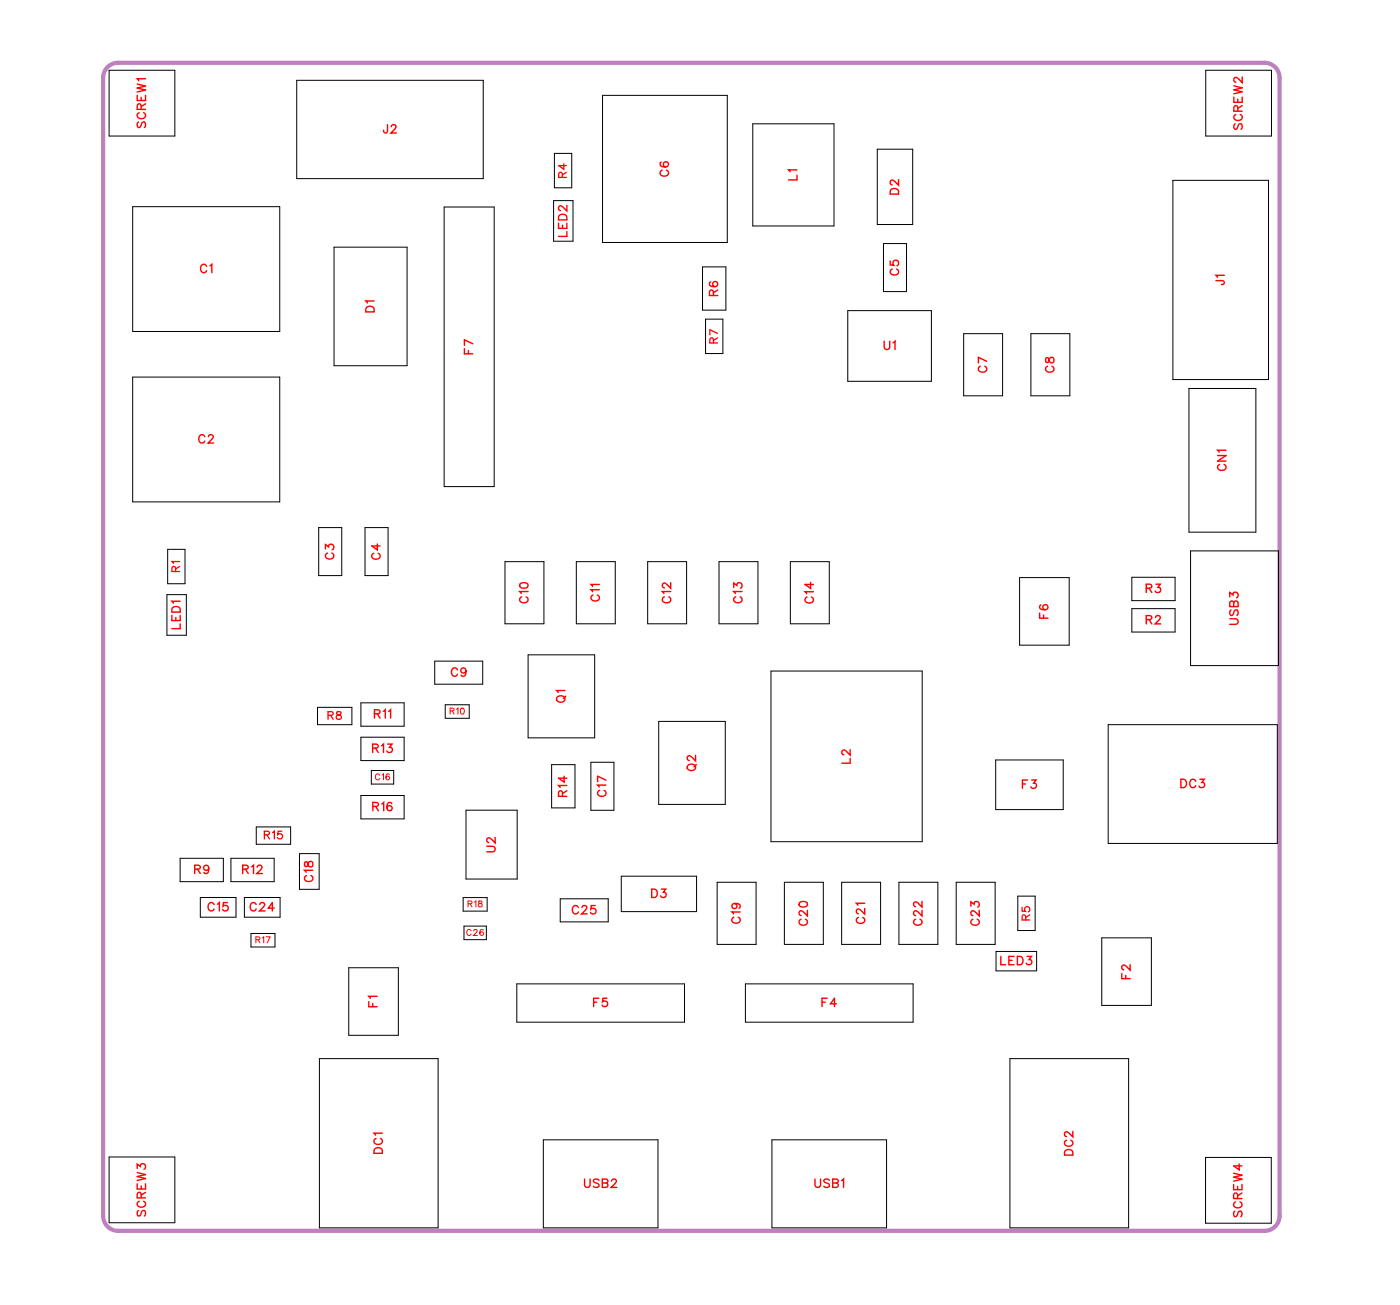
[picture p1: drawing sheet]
<svg xmlns="http://www.w3.org/2000/svg" width="119mm" height="111mm" viewBox="0 0 119 111" stroke-linecap="round" stroke-linejoin="round" font-family="sans-serif">
<path d="M108.8 6.6a1.27 1.27 0 0 0-1.3-1.3h-97.5a1.27 1.27 0 0 0-1.2 1.3v96.7a1.27 1.27 0 0 0 1.2 1.3h97.5a1.27 1.27 0 0 0 1.3-1.3v-96.7" fill="none" stroke="#bf80bf" stroke-width=".36"/>
<g fill="none" stroke="#000" stroke-width=".09">
<path d="M9.3 6h5.6v5.6h-5.6zM11.3 17.6h12.5v10.6h-12.5zM25.2 6.8h15.9v8.4h-15.9zM37.8 17.6h4.2v23.7h-4.2zM47.1 17h1.6v3.5h-1.6zM47.1 13h1.5v3h-1.5zM51.2 8.1h10.6v12.5h-10.6zM64 10.5h6.9v8.7h-6.9zM74.6 12.7h3v6.4h-3zM99.7 15.3h8.1v16.9h-8.1zM102.5 6h5.6v5.6h-5.6zM11.3 32h12.5v10.6h-12.5z"/>
<path d="M28.4 21h6.2v10.1h-6.2zM59.7 22.7h2v3.6h-2zM60 27.1h1.4v2.9h-1.4zM72.1 26.4h7.1v6h-7.1zM75.1 20.7h2v4.1h-2zM81.9 28.3h3.3v5.3h-3.3zM87.6 28.3h3.3v5.3h-3.3zM101.1 33h5.7v12.2h-5.7zM14.2 50.5h1.6v3.5h-1.6zM14.3 46.7h1.4v2.9h-1.4zM27.1 44.8h1.9v4.1h-1.9zM30.7 59.7h3.7v2h-3.7z"/>
<path d="M31 44.8h2v4.1h-2zM37 56.2h4v1.9h-4zM37.8 59.9h2.1v1.1h-2.1zM42.9 47.7h3.3v5.3h-3.3zM44.9 55.6h5.6v7.1h-5.6zM49 47.7h3.3v5.3h-3.3zM55.1 47.7h3.3v5.3h-3.3zM61.1 47.7h3.3v5.3h-3.3zM65.5 57h12.9v14.5h-12.9zM67.2 47.7h3.3v5.3h-3.3zM86.7 49.1h4.2v5.7h-4.2zM96.2 49h3.7v2h-3.7z"/>
<path d="M96.2 51.7h3.7v2h-3.7zM101.2 46.8h7.5v9.8h-7.5zM15.3 72.9h3.7v2h-3.7zM17 76.3h3.1v1.6h-3.1zM19.6 72.9h3.7v2h-3.7zM20.8 76.3h3v1.6h-3zM21.3 79.3h2.1v1.2h-2.1zM21.8 70.3h2.9v1.4h-2.9zM25.5 72.5h1.6v3.1h-1.6zM27 60.1h2.9v1.5h-2.9zM30.7 62.6h3.7v2h-3.7zM30.7 67.6h3.7v2h-3.7z"/>
<path d="M31.6 65.5h1.9v1.1h-1.9zM39.4 76.3h2v1.1h-2zM39.4 78.7h1.9v1.1h-1.9zM39.6 68.8h4.4v5.9h-4.4zM46.9 65h2v3.6h-2zM47.6 76.4h4.1v1.9h-4.1zM50.2 64.8h2v4h-2zM52.8 74.4h6.4v3.1h-6.4zM56 61.3h5.7v7h-5.7zM61 75h3.3v5.2h-3.3zM66.7 75h3.3v5.2h-3.3zM71.5 75h3.4v5.2h-3.4z"/>
<path d="M76.4 75h3.3v5.2h-3.3zM81.3 75h3.3v5.2h-3.3zM84.6 64.6h5.8v4.2h-5.8zM86.5 76.1h1.5v3h-1.5zM93.7 79.7h4.2v5.7h-4.2zM94.2 61.6h14.4v10.1h-14.4zM9.3 98.3h5.6v5.6h-5.6zM27.2 89.9h10v14.4h-10zM29.6 82.2h4.3v5.8h-4.3zM43.9 83.6h14.3v3.2h-14.3zM46.2 96.8h9.7v7.5h-9.7zM63.4 83.6h14.2v3.2h-14.2z"/>
<path d="M65.6 96.8h9.8v7.5h-9.8zM84.7 80.8h3.4v1.7h-3.4zM85.8 89.9h10.1v14.4h-10.1zM102.5 98.3h5.6v5.6h-5.6z"/>
</g>
<g fill="none" stroke="#f00" stroke-width=".12">
<path d="M11.7 8.1v.4h.7v-.4M11.7 7.1l.7 .2-.7 .2 .7 .1-.7 .2M11.8 10.4l-.1 .1 .1 .3h.1l.3-.4h.1l.1 .1-.1 .3M11.8 9.6a.26 .26 0 0 0-.1 .3 .26 .26 0 0 0 .2 .2h.2a.26 .26 0 0 0 .3-.2 .26 .26 0 0 0-.2-.3M12 9.3v-.4h-.3v.4h.7M12 8.3v.2M12.4 6.7h-.7l.1 .2M12.4 8.8l-.4 .3M32.9 10.6v.6l-.2 .1-.1-.2M33.3 10.8l.1-.2h.1l.2 .1-.1 .3-.4 .3h.5M47.5 19v.4h.7v-.4M47.5 18.3a.39 .39 0 0 1 .7 .1v.3h-.7z"/>
<path d="M47.8 19.1v.3M48.2 17.5v.4l-.4-.3-.2-.1-.1 .1v.2l.1 .1M48.2 19.7v.4h-.7M56.2 13.8h-.1a.35 .35 0 0 0 .3 .4 .35 .35 0 0 0 .4-.2 .22 .22 0 0 0-.2-.3 .22 .22 0 0 0-.2 .2 .22 .22 0 0 0 .2 .3M56.3 14.5a.26 .26 0 0 0-.2 .3 .26 .26 0 0 0 .3 .2h.2a.26 .26 0 0 0 .2-.2 .26 .26 0 0 0-.1-.3M67.7 14.4h-.7l.2 .2M67.7 14.9v.4h-.7M75.8 16.1l.1-.1 .4 .1 .1 .4h-.7zM76.4 15.3v.4l-.4-.3-.2-.1-.1 .1v.2l.1 .1M104.9 8.3v.4h.7v-.4M104.9 7.3l.7 .2-.7 .1 .7 .2-.7 .2M105 10.5l-.1 .2 .1 .3 .2-.1 .1-.3 .2-.1 .1 .2-.1 .3"/>
<path d="M105 9.7a.26 .26 0 0 0-.1 .3 .26 .26 0 0 0 .3 .2h.1a.26 .26 0 0 0 .3-.2 .26 .26 0 0 0-.2-.3M105.2 9.4v-.4h-.3v.4h.7M105.2 8.4v.3M105.6 6.5v.5l-.3-.3-.3-.1-.1 .1v.1l.1 .2M105.6 9l-.4 .2M17.4 37.1a.26 .26 0 0 0-.3-.2 .26 .26 0 0 0-.2 .3v.2a.26 .26 0 0 0 .2 .2 .26 .26 0 0 0 .3-.1M17.6 22.6a.26 .26 0 0 0-.3-.1 .26 .26 0 0 0-.2 .2v.2a.26 .26 0 0 0 .2 .3 .26 .26 0 0 0 .3-.2M17.7 37.1l.2-.2h.1l.1 .2-.1 .2-.3 .3h.5M17.8 22.6l.2-.1v.7M31.2 26.1l.2-.1 .3 .1 .1 .4h-.7zM31.8 25.6h-.7l.1 .1M39.5 29.6v.5h.7"/>
<path d="M39.8 29.8v.3M40.2 29.2l-.7-.3v.4M60.4 24h-.1a.35 .35 0 0 0 .3 .4 .35 .35 0 0 0 .4-.2 .22 .22 0 0 0-.2-.3 .22 .22 0 0 0-.2 .2 .22 .22 0 0 0 .2 .3M60.6 25.1v-.4l-.2-.1-.1 .2v.3h.7M61 24.6l-.4 .3M75.2 29v.5l.2 .2 .2-.1v-.6M75.7 22.2v.3h.3a.25 .25 0 0 1 0-.3 .25 .25 0 0 1 .3 0 .25 .25 0 0 1-.1 .4M75.8 22.9a.26 .26 0 0 0-.1 .3 .26 .26 0 0 0 .2 .2h.2a.26 .26 0 0 0 .3-.2 .26 .26 0 0 0-.2-.3M75.9 29.1l.2-.1v.7M83.3 31.1a.26 .26 0 0 0-.1 .3 .26 .26 0 0 0 .2 .2h.2a.26 .26 0 0 0 .3-.2 .26 .26 0 0 0-.2-.3M83.9 30.7l-.7-.3v.4M88.9 30.4v.4h.1l.4-.4a.24 .24 0 0 1 .2 .2 .24 .24 0 0 1-.2 .2l-.2-.1-.1-.3z"/>
<path d="M89 31.1a.26 .26 0 0 0-.1 .3 .26 .26 0 0 0 .2 .2h.2a.26 .26 0 0 0 .3-.2 .26 .26 0 0 0-.2-.3M103.4 23.8l.6 .1v.2l-.2 .1M103.5 38.7h.7l-.7 .5h.7M103.7 39.5a.26 .26 0 0 0-.2 .3 .26 .26 0 0 0 .3 .2h.1a.26 .26 0 0 0 .3-.2 .26 .26 0 0 0-.2-.3M104.1 23.4h-.7l.1 .2M104.2 38.3h-.7l.1 .1M14.6 52.3v.4h.7v-.4M14.6 51.7a.39 .39 0 0 1 .7 .1v.2h-.7zM14.9 52.5v.2M15.3 51.1h-.7l.1 .1M15.3 53v.4h-.7M27.7 46.6v-.3l.2 .2a.24 .24 0 0 1 .4-.2 .24 .24 0 0 1-.1 .4"/>
<path d="M27.8 47a.26 .26 0 0 0-.1 .3 .26 .26 0 0 0 .2 .2h.2a.26 .26 0 0 0 .3-.2 .26 .26 0 0 0-.2-.3M31.8 47a.26 .26 0 0 0-.2 .3 .26 .26 0 0 0 .3 .2h.1a.26 .26 0 0 0 .3-.2 .26 .26 0 0 0-.2-.3M32.1 46.2v.5l-.5-.3h.7M38.9 56.9a.26 .26 0 0 0-.3-.2 .26 .26 0 0 0-.2 .3v.2a.26 .26 0 0 0 .2 .3 .26 .26 0 0 0 .3-.2M39.6 57a.22 .22 0 0 1-.3 .2 .22 .22 0 0 1-.1-.4 .22 .22 0 0 1 .4 0v.2a.34 .34 0 0 1-.3 .5l-.1-.1M44.2 49.6l.3-.1a.3 .3 0 0 1 .4 .3 .38 .38 0 0 1-.4 .2 .38 .38 0 0 1-.3-.3zM44.3 50.7a.26 .26 0 0 0-.1 .3 .26 .26 0 0 0 .2 .2h.2a.26 .26 0 0 0 .3-.2 .26 .26 0 0 0-.2-.3M44.9 50.3h-.7l.1 .1M47.4 59.2a.35 .35 0 0 1 .4-.1 .35 .35 0 0 1 .2 .4 .33 .33 0 0 1-.5 .2 .33 .33 0 0 1-.1-.5zM48 58.7h-.7l.1 .1M48.1 59.2l-.2 .2M50.4 50.6a.26 .26 0 0 0-.2 .3 .26 .26 0 0 0 .3 .2h.2a.26 .26 0 0 0 .2-.2 .26 .26 0 0 0-.1-.3"/>
<path d="M50.9 50.1h-.7l.2 .2M50.9 49.7h-.7l.2 .1M56.5 50.7a.26 .26 0 0 0-.2 .3 .26 .26 0 0 0 .3 .2h.1a.26 .26 0 0 0 .3-.2 .26 .26 0 0 0-.2-.3M57 50.3h-.7l.1 .1M57 49.5v.5l-.3-.4-.3-.1-.1 .2v.1l.2 .1M62.4 49.9v-.4l.2 .2a.24 .24 0 0 1 .4-.1 .24 .24 0 0 1-.1 .4M62.5 50.7a.26 .26 0 0 0-.1 .3 .26 .26 0 0 0 .2 .2h.2a.26 .26 0 0 0 .3-.2 .26 .26 0 0 0-.2-.3M63.1 50.3h-.7l.1 .1M68.6 50.7a.26 .26 0 0 0-.2 .3 .26 .26 0 0 0 .3 .2h.2a.26 .26 0 0 0 .2-.2 .26 .26 0 0 0-.1-.3M68.9 49.5v.5l-.5-.3h.7M69.1 50.3h-.7l.2 .1M88.4 52.1v.4h.7"/>
<path d="M88.5 51.4h-.1a.35 .35 0 0 0 .3 .5 .35 .35 0 0 0 .4-.3 .22 .22 0 0 0-.2-.2 .22 .22 0 0 0-.3 .2 .22 .22 0 0 0 .2 .2M88.7 52.3v.2M97.4 52.6h.4l.1-.2-.2-.1h-.3v.7M97.4 50l.4-.1 .1-.1-.2-.2h-.3v.7M97.7 52.6l.2 .4M97.7 50l.2 .3M98.2 52.5l.2-.2h.1l.1 .1-.1 .3-.3 .3h.5M98.3 49.6h.3l-.2 .3a.24 .24 0 0 1 .2 .4 .24 .24 0 0 1-.4-.1M104.5 52.6h.5l.2 .2-.1 .2h-.6M104.5 50.7v-.4l.3 .2a.24 .24 0 0 1 .4-.1 .24 .24 0 0 1-.1 .4M104.6 51.8l-.1 .2 .1 .3 .2-.1 .2-.4h.1l.1 .2-.1 .3M104.9 51.2l-.1-.1h-.2l-.1 .4h.7v-.3l-.1-.1h-.2v.4"/>
<path d="M16.6 73.8h.4v-.2l-.1-.1h-.3v.7M16.8 73.8l.2 .4M17.7 73.7a.22 .22 0 0 1-.3 .2 .22 .22 0 0 1 0-.3 .22 .22 0 0 1 .3 0v.1a.34 .34 0 0 1-.2 .5l-.2-.1M18.2 76.9a.26 .26 0 0 0-.3-.2 .26 .26 0 0 0-.2 .3v.1a.26 .26 0 0 0 .2 .3 .26 .26 0 0 0 .3-.2M18.5 76.8l.1-.1v.7M19.3 76.7h-.3v.3a.25 .25 0 0 1 .3 0 .25 .25 0 0 1 0 .4 .25 .25 0 0 1-.4-.1M20.6 73.8h.4l.1-.2-.2-.1h-.3v.7M20.9 73.8l.2 .4M21.4 73.6l.1-.1v.7M21.8 76.9a.26 .26 0 0 0-.3-.2 .26 .26 0 0 0-.2 .3v.1a.26 .26 0 0 0 .2 .3 .26 .26 0 0 0 .3-.2M21.9 73.7l.1-.2h.1l.2 .1-.1 .3-.4 .3h.5M22.1 76.9l.1-.2h.2l.1 .1-.1 .3-.3 .3h.4"/>
<path d="M23.3 77.2h-.5l.3-.5v.7M25.9 73.3v.3h.2l.3-.4a.24 .24 0 0 1 .2 .2 .24 .24 0 0 1-.2 .3l-.2-.1-.1-.3zM26.1 74.4a.26 .26 0 0 0-.2 .3 .26 .26 0 0 0 .3 .2h.1a.26 .26 0 0 0 .3-.2 .26 .26 0 0 0-.2-.3M26.6 73.9h-.7l.1 .2M31.7 63.6l.4-.1v-.1l-.1-.2h-.3v.7M31.7 68.5h.4l.1-.2-.2-.1h-.3v.7M31.8 60.6h.4l.1-.2-.2-.1h-.3v.7M31.9 63.6l.2 .3M31.9 68.5l.3 .4M32.1 60.6l.2 .4M32.4 63.4l.2-.2v.7M32.4 68.3l.2-.1v.7"/>
<path d="M32.6 60.4l.2-.1v.7M32.9 63.2h.4l-.2 .3a.24 .24 0 0 1 .2 .4 .24 .24 0 0 1-.4-.1M33 60.4l.2-.1v.7M33.3 68.3v-.1a.35 .35 0 0 0-.5 .3 .35 .35 0 0 0 .3 .4 .22 .22 0 0 0 .2-.2 .22 .22 0 0 0-.2-.3 .22 .22 0 0 0-.2 .2M41.4 71.9h.5l.2 .2-.1 .2-.6 .1M42.1 71.1v.5l-.3-.3-.3-.1-.1 .1v.2l.1 .1M47.8 67.7v-.4l-.2-.1-.1 .2v.3h.7M47.9 65.9v.6l-.4-.4h.7M48.2 66.7h-.7l.1 .2M48.2 67.2l-.4 .2M49.2 77.1a.26 .26 0 0 0-.3-.2 .26 .26 0 0 0-.2 .3v.2a.26 .26 0 0 0 .2 .2 .26 .26 0 0 0 .3-.1M49.5 77.1l.1-.2h.1l.2 .2-.1 .2-.4 .3h.5"/>
<path d="M50.6 76.9h-.3l-.1 .3a.25 .25 0 0 1 .4 0 .25 .25 0 0 1 0 .4 .25 .25 0 0 1-.4-.1M51 67.2a.26 .26 0 0 0-.2 .2 .26 .26 0 0 0 .3 .3h.1a.26 .26 0 0 0 .3-.3 .26 .26 0 0 0-.2-.2M51.5 66.7h-.7l.1 .2M51.5 66.3l-.7-.4v.5M55.4 75.5h.2a.38 .38 0 0 1 .3 .4 .38 .38 0 0 1-.3 .3h-.2zM56.2 75.5h.4l-.2 .3a.24 .24 0 0 1 .2 .4 .24 .24 0 0 1-.4-.1M58.5 65a.35 .35 0 0 1 .4-.1 .35 .35 0 0 1 .2 .4 .33 .33 0 0 1-.5 .2 .33 .33 0 0 1-.1-.5zM59.1 64.2v.4l-.3-.3-.3-.1-.1 .1v.2l.2 .1M59.2 65l-.2 .2M62.4 77.9a.26 .26 0 0 0-.2 .3 .26 .26 0 0 0 .3 .2h.1a.26 .26 0 0 0 .3-.2 .26 .26 0 0 0-.2-.3M62.4 76.8a.22 .22 0 0 1 .2 .3 .22 .22 0 0 1-.3 .1 .22 .22 0 0 1 0-.4h.1a.34 .34 0 0 1 .5 .2l-.1 .2M62.9 77.5h-.7l.1 .1"/>
<path d="M68 76.7l.2-.1a.3 .3 0 0 1 .4 .3 .38 .38 0 0 1-.3 .2 .38 .38 0 0 1-.4-.3zM68.1 78.1a.26 .26 0 0 0-.2 .3 .26 .26 0 0 0 .3 .2h.2a.26 .26 0 0 0 .2-.2 .26 .26 0 0 0-.1-.3M68.6 77.3v.5l-.3-.3-.2-.1-.2 .1v.1l.2 .2M72.3 63.7v.5l-.4-.4-.2-.1-.1 .2v.1l.1 .1M72.3 64.4v.4h-.7M73 77.9a.26 .26 0 0 0-.2 .3 .26 .26 0 0 0 .3 .3h.1a.26 .26 0 0 0 .3-.3 .26 .26 0 0 0-.2-.3M73.5 77.2v.5l-.3-.4-.3-.1-.1 .2v.1l.2 .1M73.5 76.7h-.7l.1 .2M77.8 78.1a.26 .26 0 0 0-.1 .3 .26 .26 0 0 0 .2 .2h.2a.26 .26 0 0 0 .3-.2 .26 .26 0 0 0-.2-.3M78.4 77.3v.5l-.4-.3-.2-.1-.1 .1v.1l.1 .2M78.4 76.6v.5l-.4-.4-.2-.1-.1 .2v.1l.1 .1M82.5 77v-.4l.3 .2a.24 .24 0 0 1 .4-.1 .24 .24 0 0 1-.1 .4"/>
<path d="M82.7 78.1a.26 .26 0 0 0-.2 .3 .26 .26 0 0 0 .3 .2h.2a.26 .26 0 0 0 .2-.2 .26 .26 0 0 0-.1-.3M83.2 77.3v.5l-.3-.3-.2-.1-.2 .1v.1l.2 .2M86.9 66.6h.3M87.3 66.3h-.4v.7M87.7 66.3h.4l-.2 .2a.24 .24 0 0 1 .1 .4 .24 .24 0 0 1-.4-.1M100.4 66.2h.2a.38 .38 0 0 1 .3 .4 .38 .38 0 0 1-.3 .3h-.2zM101.6 66.4a.26 .26 0 0 0-.3-.2 .26 .26 0 0 0-.2 .3v.1a.26 .26 0 0 0 .2 .3 .26 .26 0 0 0 .3-.2M102 66.2h.4l-.2 .3a.24 .24 0 0 1 .1 .4 .24 .24 0 0 1-.4-.1M11.7 99.3v-.4l.2 .2a.24 .24 0 0 1 .4-.2 .24 .24 0 0 1-.1 .4M11.7 99.6l.7 .2-.7 .2 .7 .1-.7 .2M31.3 85.1v.4h.8M31.7 85.3v.2"/>
<path d="M31.9 97.6l.2-.1 .3 .1 .1 .4h-.7zM32 96.7a.26 .26 0 0 0-.2 .3 .26 .26 0 0 0 .3 .2h.1a.26 .26 0 0 0 .3-.2 .26 .26 0 0 0-.2-.3M32.1 84.6h-.8l.2 .2M32.5 96.3h-.7l.1 .1M50.5 85.1h.2M50.9 84.8h-.4v.7M51.6 84.8h-.4v.3a.25 .25 0 0 1 .4 0 .25 .25 0 0 1-.1 .4 .25 .25 0 0 1-.3-.1M69.9 85.1h.2M70.3 84.8h-.4v.7M71.1 85.3h-.5l.3-.5v.7M85.1 81.3v.7h.4M85.8 81.6h.2"/>
<path d="M86.2 81.3h-.4v.7h.4M86.5 81.3h.2a.38 .38 0 0 1 .3 .3 .38 .38 0 0 1-.3 .4h-.2zM87.3 81.3h.4l-.2 .2a.24 .24 0 0 1 .1 .4 .24 .24 0 0 1-.4-.1M90.6 97.7h.2h.3l.1 .4h-.7zM90.7 96.9a.26 .26 0 0 0-.2 .3 .26 .26 0 0 0 .3 .2h.1a.26 .26 0 0 0 .3-.2 .26 .26 0 0 0-.2-.3M91.2 96.1v.5l-.3-.3-.3-.1-.1 .1v.1l.2 .2M95.4 82.7v.4h.7M95.7 82.9v.2M96.1 82v.4l-.4-.3-.2-.1-.1 .1v.2l.1 .1M104.9 99.7l.7 .1-.7 .2 .7 .2-.7 .2M105.3 98.9v.5l-.4-.3h.7M11.7 100.6v.4h.7v-.4"/>
<path d="M11.8 102.8l-.1 .2 .1 .3h.1l.3-.5h.1l.1 .2-.1 .3M11.8 102.1a.26 .26 0 0 0-.1 .3 .26 .26 0 0 0 .2 .2h.2a.26 .26 0 0 0 .3-.2 .26 .26 0 0 0-.2-.3M12 101.8v-.4l-.3-.1v.5h.7M12 100.8v.2M12.4 101.3l-.4 .2M49.7 100.2v.5l.2 .2 .2-.1 .1-.6M50.9 100.3l-.2-.1-.3 .1 .1 .1 .4 .3v.1l-.2 .1-.3-.1M51.2 100.5l.4 .1 .1 .1-.2 .2h-.3v-.7h.4v.2l-.1 .1M52 100.3l.1-.1h.2l.1 .1-.1 .2-.3 .4h.4M69.3 100.2v.5l.2 .2 .2-.1v-.6M70.5 100.3l-.2-.1-.3 .1 .1 .1 .4 .3v.1l-.2 .1-.3-.1M70.8 100.5l.4 .1 .1 .1-.2 .2h-.3v-.7h.4v.2l-.1 .1"/>
<path d="M71.5 100.3l.2-.1v.7M104.9 100.6v.5h.7v-.5M105 102.9l-.1 .2 .1 .3 .1-.1 .3-.4h.1l.1 .2-.1 .3M105 102.1a.26 .26 0 0 0-.1 .3 .26 .26 0 0 0 .2 .2h.2a.26 .26 0 0 0 .3-.2 .26 .26 0 0 0-.2-.3M105.2 101.8v-.4h-.3v.4h.7M105.2 100.8v.3M105.6 101.4l-.4 .2"/>
</g>
<g fill="none" stroke="#f00" stroke-width=".09">
<path d="M21.8 79.8h.2l.1-.1-.3-.1v.5M21.9 79.8l.2 .3M22.3 79.7l.1-.1v.5M22.6 79.6h.4l-.3 .5M32.3 65.9a.19 .19 0 0 0-.2-.2 .19 .19 0 0 0-.2 .2v.2a.19 .19 0 0 0 .2 .2 .19 .19 0 0 0 .2-.2M32.5 65.8l.1-.1v.6M33.1 65.8a.22 .22 0 0 0-.3 .2 .22 .22 0 0 0 .3 .2 .16 .16 0 0 0-.1-.2 .16 .16 0 0 0-.2 .1M38.3 60.4h.3v-.1l-.3-.1v.5M38.4 60.4l.2 .3M38.8 60.3l.1-.1v.5M39.2 60.2a.23 .23 0 0 1 .3 .2 .23 .23 0 0 1-.3 .2l-.1-.1zM39.8 76.8h.3v-.2l-.3-.1v.6"/>
<path d="M40 76.8l.1 .3M40 79.1a.19 .19 0 0 0-.2-.1 .19 .19 0 0 0-.1 .2v.1a.19 .19 0 0 0 .1 .2 .19 .19 0 0 0 .2-.1M40.3 79.1l.1-.1 .2 .1-.4 .4h.4M40.3 76.6l.2-.1v.6M40.7 76.6v.1l.3 .2a.17 .17 0 0 1-.2 .2 .17 .17 0 0 1-.1-.2l.3-.2-.1-.1zM41.1 79a.22 .22 0 0 0-.3 .2 .22 .22 0 0 0 .3 .2 .16 .16 0 0 0-.1-.2 .16 .16 0 0 0-.2 .1"/>
</g>
<g fill="none" stroke="#f00" stroke-width=".11">
<path d="M47.8 15.1v-.4h-.2l-.1 .4h.6M47.9 13.9v.5l-.4-.3h.6M48.1 14.6l-.3 .3M60.6 29.1v-.3l-.2-.1-.1 .4h.7M61 28.7l-.4 .2M61 28.3l-.7-.3v.4M14.9 48.6v-.4h-.2l-.1 .4h.7M15.3 47.7h-.7l.1 .2M15.3 48.1l-.4 .2M22.5 70.9h.3l.1-.2-.4-.1v.7M22.7 70.9l.2 .4M23.2 70.7l.1-.1v.7"/>
<path d="M24 70.6h-.4v.3a.23 .23 0 0 1 .4 0 .23 .23 0 0 1-.1 .3 .23 .23 0 0 1-.3 0M27.9 60.8l.4-.1v-.2h-.4v.6M28.1 60.8l.2 .3M28.6 60.5v.2l.4 .2a.22 .22 0 0 1-.2 .2 .22 .22 0 0 1-.2-.2l.4-.3v-.1zM86.9 77.1v.3h.3a.23 .23 0 0 1 0-.3 .23 .23 0 0 1 .3 0 .23 .23 0 0 1-.1 .4M87.2 78.2v-.4h-.3v.4h.6M87.5 77.7l-.3 .2"/>
</g>
<g font-size="1.2" fill="#fff">
<text x="12.7" y="10.9" transform="rotate(-90 12.7 10.9)">SCREW1</text>
<text x="32.5" y="11.6">J2</text>
<text x="105.9" y="11" transform="rotate(-90 105.9 11)">SCREW2</text>
<text x="57.1" y="15" transform="rotate(-90 57.1 15)">C6</text>
<text x="68" y="15.3" transform="rotate(-90 68 15.3)">L1</text>
<text x="76.7" y="16.5" transform="rotate(-90 76.7 16.5)">D2</text>
<text x="17" y="23.5">C1</text>
<text x="48.5" y="20.1" transform="rotate(-90 48.5 20.1)">LED2</text>
<text x="76.7" y="23.4" transform="rotate(-90 76.7 23.4)">C5</text>
<text x="32.1" y="26.6" transform="rotate(-90 32.1 26.6)">D1</text>
<text x="61.3" y="25.2" transform="rotate(-90 61.3 25.2)">R6</text>
<text x="75.1" y="30">U1</text>
<text x="104.4" y="24.2" transform="rotate(-90 104.4 24.2)">J1</text>
<text x="40.5" y="30.1" transform="rotate(-90 40.5 30.1)">F7</text>
<text x="84.2" y="31.7" transform="rotate(-90 84.2 31.7)">C7</text>
<text x="89.9" y="31.7" transform="rotate(-90 89.9 31.7)">C8</text>
<text x="16.8" y="37.9">C2</text>
<text x="104.5" y="40" transform="rotate(-90 104.5 40)">CN1</text>
<text x="28.7" y="47.6" transform="rotate(-90 28.7 47.6)">C3</text>
<text x="32.6" y="47.6" transform="rotate(-90 32.6 47.6)">C4</text>
<text x="15.6" y="53.5" transform="rotate(-90 15.6 53.5)">LED1</text>
<text x="45.2" y="51.3" transform="rotate(-90 45.2 51.3)">C10</text>
<text x="51.2" y="51.1" transform="rotate(-90 51.2 51.1)">C11</text>
<text x="57.3" y="51.3" transform="rotate(-90 57.3 51.3)">C12</text>
<text x="63.4" y="51.3" transform="rotate(-90 63.4 51.3)">C13</text>
<text x="69.4" y="51.3" transform="rotate(-90 69.4 51.3)">C14</text>
<text x="89.4" y="52.6" transform="rotate(-90 89.4 52.6)">F6</text>
<text x="97.4" y="53.3">R2</text>
<text x="97.4" y="50.6">R3</text>
<text x="105.5" y="53.1" transform="rotate(-90 105.5 53.1)">USB3</text>
<text x="38.3" y="57.7">C9</text>
<text x="48.3" y="59.7" transform="rotate(-90 48.3 59.7)">Q1</text>
<text x="31.6" y="64.2">R13</text>
<text x="31.8" y="61.3">R11</text>
<text x="59.4" y="65.5" transform="rotate(-90 59.4 65.5)">Q2</text>
<text x="72.6" y="64.9" transform="rotate(-90 72.6 64.9)">L2</text>
<text x="31.6" y="69.2">R16</text>
<text x="48.5" y="67.7" transform="rotate(-90 48.5 67.7)">R14</text>
<text x="51.8" y="67.7" transform="rotate(-90 51.8 67.7)">C17</text>
<text x="86.9" y="67.3">F3</text>
<text x="100.3" y="67.2">DC3</text>
<text x="16.5" y="74.5">R9</text>
<text x="17.6" y="77.7">C15</text>
<text x="20.6" y="74.5">R12</text>
<text x="21.2" y="77.7">C24</text>
<text x="26.9" y="75" transform="rotate(-90 26.9 75)">C18</text>
<text x="42.4" y="72.4" transform="rotate(-90 42.4 72.4)">U2</text>
<text x="48.6" y="77.9">C25</text>
<text x="55.3" y="76.5">D3</text>
<text x="63.2" y="78.5" transform="rotate(-90 63.2 78.5)">C19</text>
<text x="68.9" y="78.7" transform="rotate(-90 68.9 78.7)">C20</text>
<text x="73.8" y="78.5" transform="rotate(-90 73.8 78.5)">C21</text>
<text x="78.7" y="78.7" transform="rotate(-90 78.7 78.7)">C22</text>
<text x="83.5" y="78.7" transform="rotate(-90 83.5 78.7)">C23</text>
<text x="85" y="82.3">LED3</text>
<text x="96.4" y="83.2" transform="rotate(-90 96.4 83.2)">F2</text>
<text x="32.4" y="85.6" transform="rotate(-90 32.4 85.6)">F1</text>
<text x="50.4" y="85.8">F5</text>
<text x="69.8" y="85.8">F4</text>
<text x="32.8" y="98" transform="rotate(-90 32.8 98)">DC1</text>
<text x="49.6" y="101.2">USB2</text>
<text x="69.2" y="101.2">USB1</text>
<text x="91.5" y="98.2" transform="rotate(-90 91.5 98.2)">DC2</text>
<text x="12.7" y="103.4" transform="rotate(-90 12.7 103.4)">SCREW3</text>
<text x="105.9" y="103.4" transform="rotate(-90 105.9 103.4)">SCREW4</text>
</g>
<g font-size="1.1" fill="#fff">
<text x="48.4" y="15.1" transform="rotate(-90 48.4 15.1)">R4</text>
<text x="61.3" y="29.2" transform="rotate(-90 61.3 29.2)">R7</text>
<text x="15.5" y="48.6" transform="rotate(-90 15.5 48.6)">R1</text>
<text x="27.8" y="61.4">R8</text>
<text x="22.4" y="71.5">R15</text>
<text x="87.8" y="78.2" transform="rotate(-90 87.8 78.2)">R5</text>
</g>
<g font-size=".9" fill="#fff">
<text x="38.2" y="60.9">R10</text>
<text x="31.9" y="66.5">C16</text>
<text x="39.7" y="77.3">R18</text>
<text x="21.7" y="80.3">R17</text>
<text x="39.6" y="79.7">C26</text>
</g>
</svg>
